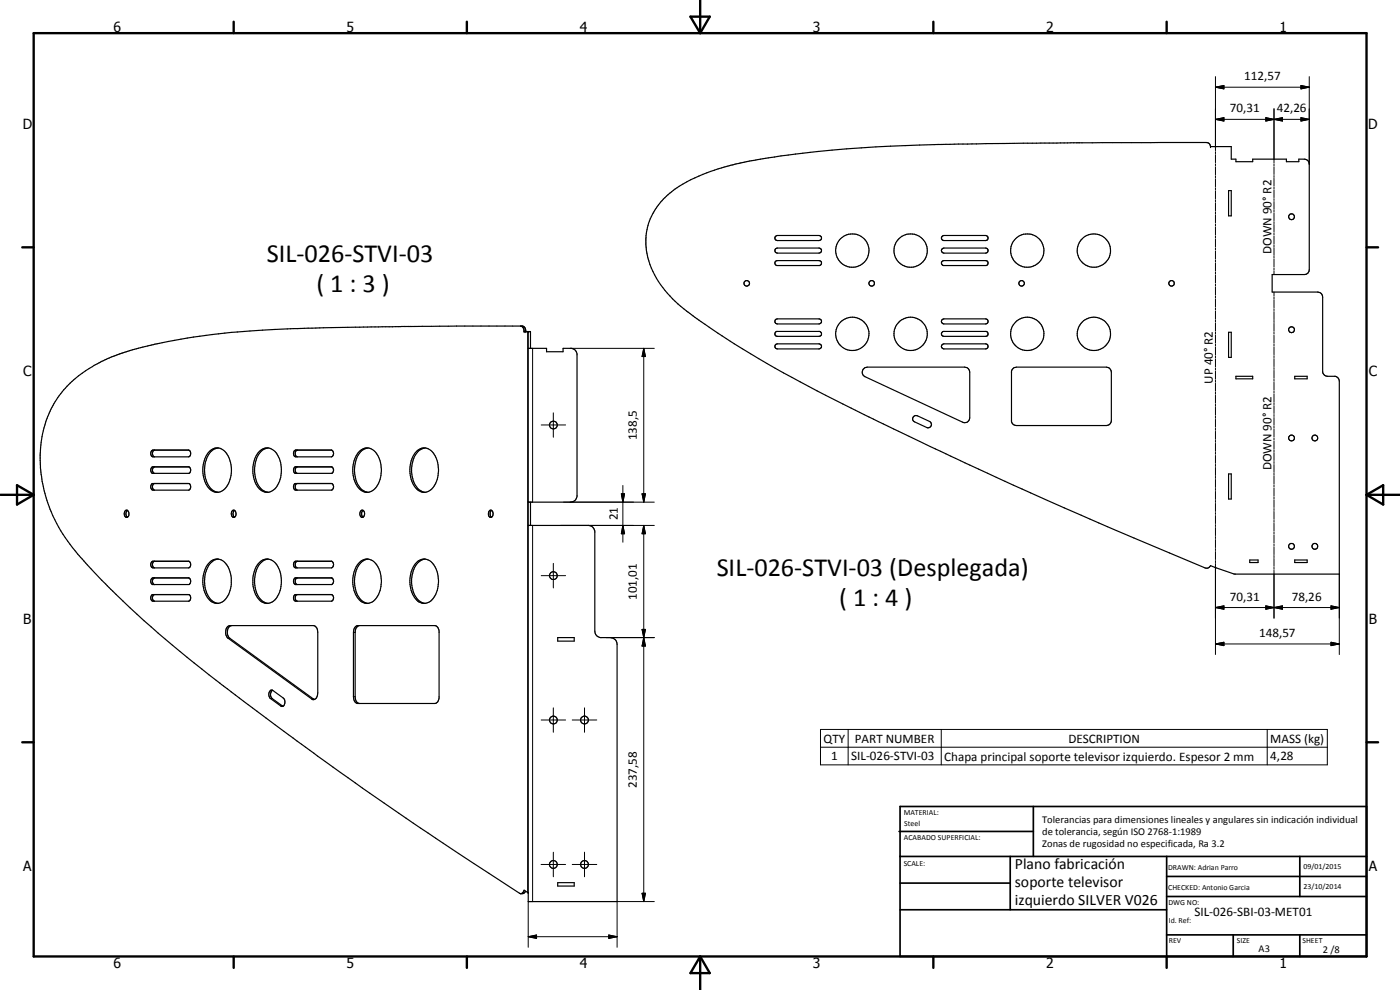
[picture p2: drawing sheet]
<svg xmlns="http://www.w3.org/2000/svg" width="420mm" height="297mm" viewBox="0 0 420 297" stroke-linecap="round" stroke-linejoin="round" font-family="sans-serif">
<g fill="none" stroke="#000" stroke-width=".35">
<path d="M199.1 59.7l.9-.9a39.7 39.7 0 0 1 16.6-8.4l8.4-2.1 11.5-1.8a392.6 392.6 0 0 1 47.4-3.2l37.5-.5h40.6l.9 .3 .4 .9h6.2v3.8h1.4v.7h5.1v-.7h10.1v.7h3.7v-.7l2.2 .1 .5 .3 .4 1.1v31.6a1.45 1.45 0 0 1-1.5 1.5h-9.6v5.2h13.6a1.45 1.45 0 0 1 1.5 1.6v22.5l.9 1.1 3.2 .2 .7 .5 .2 .9v57.9h-31.4l-7.2-2.6-.7 .7h-1l-26.6-11.2a1397.6 1397.6 0 0 1-97.3-46 252.5 252.5 0 0 1-30.2-18.8 31 31 0 0 1-13.2-17.8 17.9 17.9 0 0 1 4.8-16.9zM368.7 57.2h.8v7.6h-.8zM232.7 70.9l.6-.2h12.5a.76 .76 0 0 1 .8 .7 .76 .76 0 0 1-.8 .8l-12.9-.1a.71 .71 0 0 1-.2-1.2zM232.7 74.7l.6-.3h12.5a.76 .76 0 0 1 .8 .8 .76 .76 0 0 1-.8 .7h-12.5a.77 .77 0 0 1-.7-.4 .77 .77 0 0 1 .1-.8zM232.7 78.4l.6-.2h12.5a.75 .75 0 0 1 .8 .6 .75 .75 0 0 1-.6 .9h-12.9a.78 .78 0 0 1-.4-1.3zM282.6 78.5l.7-.3h12.5a.76 .76 0 0 1 .7 .7 .76 .76 0 0 1-.5 .8h-12.9l-.5-.6zM282.6 74.8l.7-.4h12.5a.76 .76 0 0 1 .7 .8 .76 .76 0 0 1-.7 .7h-12.5l-.7-.3zM282.9 70.8l12.9-.1a.76 .76 0 0 1 .7 .7 .76 .76 0 0 1-.7 .8h-12.5a.76 .76 0 0 1-.7-.6 .76 .76 0 0 1 .3-.8zM156.4 97.8l.6 .5 .3 1.2h1.9v5M157.8 99.5l-.3-1.2-.6-.5-36.3 .2-23.5 .3a260.3 260.3 0 0 0-50.3 4.9l-7 1.7-3.7 1.2a39.9 39.9 0 0 0-17.4 11.4 33.2 33.2 0 0 0-5.7 28.4 46.7 46.7 0 0 0 12.7 23 348 348 0 0 0 47.4 41.5l22.2 16.5 13.5 9.6 22 15 25.3 16.6a1.15 1.15 0 0 0 1.6-.7M158.5 99.5v171h26.7v-77.2a2 2 0 0 0-2-2h-3a1.98 1.98 0 0 1-1.7-1.9v-30.1a1.98 1.98 0 0 0-2-1.7h-18M232.7 95.9l.6-.2h12.5a.76 .76 0 0 1 .8 .7 .76 .76 0 0 1-.8 .8h-12.5a.79 .79 0 0 1-.7-.5 .79 .79 0 0 1 .1-.8z"/>
<path d="M232.7 99.7l.4-.3h12.9a.75 .75 0 0 1 .6 .9 .75 .75 0 0 1-.8 .6h-12.5l-.6-.3zM282.8 95.9l.5-.2h12.5a.76 .76 0 0 1 .7 .7 .76 .76 0 0 1-.7 .8h-12.5a.76 .76 0 0 1-.7-.5 .76 .76 0 0 1 .2-.8zM282.9 99.5l13.1-.1a.76 .76 0 0 1 .5 .9 .76 .76 0 0 1-.7 .6h-12.5a.75 .75 0 0 1-.7-.5 .75 .75 0 0 1 .3-.9zM368.7 99.7h.8v7.5h-.8zM158.5 104.5h5.5v1h5v-1h2.5l1.3 .7 .4 1v42.8a1.98 1.98 0 0 1-2 1.7h-12.7M232.7 103.4l.6-.2h12.5a.76 .76 0 0 1 .8 .7 .76 .76 0 0 1-.8 .8h-12.5a.77 .77 0 0 1-.7-.5 .77 .77 0 0 1 .1-.8zM259 110.8l.4-.4 .9-.2h29.2a1.52 1.52 0 0 1 1.5 1.5v13.6a1.49 1.49 0 0 1-2.1 1.4l-29.3-13.7a1.51 1.51 0 0 1-.6-2.2zM282.9 103.3l12.9-.1a.77 .77 0 0 1 .7 .7 .77 .77 0 0 1-.7 .8h-12.5a.75 .75 0 0 1-.7-.6 .75 .75 0 0 1 .3-.8zM304 110.6l1-.4h27.1a1.6 1.6 0 0 1 1.4 1.5v14.5a1.52 1.52 0 0 1-1.4 1.5h-27.1l-.8-.3-.6-.9v-15.1zM370.9 112.9h5.1v.8h-5.1zM388.6 112.9h3.7v.8h-3.7zM45.6 135.2l11-.2a1.12 1.12 0 0 1 .6 1.1 1.12 1.12 0 0 1-.6 1h-10.7a1.18 1.18 0 0 1-.3-1.9z"/>
<path d="M46.4 135a1.12 1.12 0 0 0-.7 1.1 1.12 1.12 0 0 0 .7 1M62.9 135.4a3.3 3.3 0 0 1 5.5 1.3 8.9 8.9 0 0 1-1.3 10.3 3.5 3.5 0 0 1-5.4-2.1 9.1 9.1 0 0 1 1.2-9.5zM65.4 134.4a4.8 4.8 0 0 0-3.7 4.2 8.2 8.2 0 0 0 2.5 8.7l1.2 .4M77.8 135.4a3.3 3.3 0 0 1 5.6 1.3 8.9 8.9 0 0 1-1.3 10.3 3.5 3.5 0 0 1-5.4-2.1 10.2 10.2 0 0 1-.4-6.6l.6-1.6zM80.4 134.4a5.5 5.5 0 0 0-3.9 5.4 7.3 7.3 0 0 0 2.7 7.5l1.2 .4M88.3 135.3l.4-.3h10.8a1.12 1.12 0 0 1 .6 1.1 1.12 1.12 0 0 1-.6 1h-10.8a1.19 1.19 0 0 1-.4-1.8zM89.2 135a1.12 1.12 0 0 0-.6 1.1 1.12 1.12 0 0 0 .6 1M107.9 135.4a3.3 3.3 0 0 1 5.5 1.3 9.1 9.1 0 0 1-1.3 10.3 3.3 3.3 0 0 1-5.2-1.6 9.1 9.1 0 0 1 1-10zM110.4 134.4a5 5 0 0 0-3.8 4.8 8.6 8.6 0 0 0 2.3 7.9l1.5 .6M125 135.4a3.3 3.3 0 0 1 5.5 1.3 9.1 9.1 0 0 1-1.2 10.3 3.3 3.3 0 0 1-5.2-1.6 9.1 9.1 0 0 1 .9-10zM127.5 134.4a5.6 5.6 0 0 0-3.9 5.4 7.9 7.9 0 0 0 2.4 7.3l1.5 .6M274.1 125.1l.5-.4 .7 .1 3.7 1.6a1 1 0 0 1 .4 1.4 1 1 0 0 1-1.3 .5l-3.8-1.9-.4-.5z"/>
<path d="M38.3 153.2a1.32 1.32 0 0 0 0 2M38.3 153.2a1.02 1.02 0 0 0-1.1 .6 1.02 1.02 0 0 0 .3 1.1l.2 .3h.6M38.3 153.2l.3 .5 .1 .8-.4 .7M45.5 145.3l.3-.2h11a1.17 1.17 0 0 1-.2 2h-10.7a1.17 1.17 0 0 1-.4-1.8zM45.6 140.2l11.2-.1a1.24 1.24 0 0 1 0 1.9h-11a1.23 1.23 0 0 1-.2-1.8zM46.3 140.1a1.18 1.18 0 0 0 0 1.9M46.3 145.1a1.15 1.15 0 0 0 .1 2M69.8 153.2l.2-.1a1.11 1.11 0 0 1 .9 1 1.11 1.11 0 0 1-.8 1.1 1.32 1.32 0 0 1-.3-2zM70.4 153.2a1.33 1.33 0 0 0 0 2M88.3 145.3l.3-.2h11a1.15 1.15 0 0 1-.1 2h-10.8a1.17 1.17 0 0 1-.4-1.8zM88.4 140.2l11.2-.1a1.18 1.18 0 0 1 0 1.9h-11a1.23 1.23 0 0 1-.2-1.8zM89.1 140.1a1.18 1.18 0 0 0 0 1.9"/>
<path d="M89.1 145.1a1.15 1.15 0 0 0 .1 2M108.2 153.3l.2-.1a.96 .96 0 0 1 1 .4 .96 .96 0 0 1-.1 1.1l-.1 .2a.72 .72 0 0 1-.9 .2 .72 .72 0 0 1-.3-.9zM109 153.2l-.4 .4a1.36 1.36 0 0 0 .4 1.6M147 153.2a1.02 1.02 0 0 1 1 .6 1.02 1.02 0 0 1-.2 1.1l-.3 .3a1.09 1.09 0 0 1-1-.8 1.09 1.09 0 0 1 .5-1.2zM147.5 153.2l-.3 .4a1.36 1.36 0 0 0 .3 1.6M159.2 150.7v6.9M368.7 142.2h.8v7.5h-.8zM45.6 168.5l11.2-.1a1.17 1.17 0 0 1-.2 2h-10.7a1.13 1.13 0 0 1-.3-1.9zM45.6 173.5l11.2-.1a1.29 1.29 0 0 1 0 2h-11a1.24 1.24 0 0 1-.2-1.9zM45.6 178.5l11-.1a1.09 1.09 0 0 1 .6 1 1.09 1.09 0 0 1-.6 1h-10.7a1.16 1.16 0 0 1-.3-1.9zM46.3 173.4a1.22 1.22 0 0 0 0 2M46.3 168.4a1.15 1.15 0 0 0 .1 2"/>
<path d="M46.4 178.4a1.09 1.09 0 0 0-.7 1 1.09 1.09 0 0 0 .7 1M65.4 167.7a5.2 5.2 0 0 0-3.9 4.8 8.1 8.1 0 0 0 2.7 8.1l.8 .4M77.8 168.8a3.3 3.3 0 0 1 5.6 1.2 9 9 0 0 1-1.3 10.3 3.4 3.4 0 0 1-5.2-1.6l-.2-.4a9.7 9.7 0 0 1-.6-6.1l.8-2.2zM80.4 167.7a5.2 5.2 0 0 0-3.8 4.8 7.4 7.4 0 0 0 3 8.3l.8 .2M88.3 168.7l.3-.3h11a1.15 1.15 0 0 1-.1 2h-10.8a1.16 1.16 0 0 1-.4-1.7zM88.4 178.5l11.1-.1a1.09 1.09 0 0 1 .6 1 1.09 1.09 0 0 1-.6 1h-10.8a1.16 1.16 0 0 1-.3-1.9zM88.4 173.5l11.2-.1a1.22 1.22 0 0 1 0 2h-11a1.28 1.28 0 0 1-.2-1.9zM89.1 168.4a1.15 1.15 0 0 0 .1 2M89.1 173.4a1.22 1.22 0 0 0 0 2M89.2 178.4a1.09 1.09 0 0 0-.6 1 1.09 1.09 0 0 0 .6 1M107.9 168.8a3.3 3.3 0 0 1 5.5 1.3 8.7 8.7 0 0 1-1.7 10.5 3.4 3.4 0 0 1-4.8-1.9 9.1 9.1 0 0 1 1-9.9zM110.4 167.7a5.6 5.6 0 0 0-3.9 5.4 7.3 7.3 0 0 0 3.1 7.7l.8 .2"/>
<path d="M127.5 167.7a5.2 5.2 0 0 0-3.8 4.8 7.5 7.5 0 0 0 3.1 8.3l.4 .2M375.1 168h2.5v.8h-2.5zM388.6 168h3.7v.8h-3.7zM65.4 181a4.5 4.5 0 0 1-4.2-3.8 8.5 8.5 0 0 1 2.4-9 3.4 3.4 0 0 1 4.8 1.8l.3 .5a9.6 9.6 0 0 1 .5 6.1 5 5 0 0 1-4 4.5M68.4 188l.6-.3h25.1a1.81 1.81 0 0 1 1.3 2v18.2a1.51 1.51 0 0 1-1.6 1.9l-25.3-18.3a2.58 2.58 0 0 1-.1-3.5zM69.5 187.7a2.27 2.27 0 0 0-.5 3.8l25.3 18.3M106.7 188l.6-.3 23.7 .1 .5 .6 .3 1v20a1.57 1.57 0 0 1-1.3 1.7h-23.2a1.74 1.74 0 0 1-1.2-2.1v-19.3l.1-1zM107.9 187.7a1.83 1.83 0 0 0-1.3 2v19.3a1.83 1.83 0 0 0 1.3 2.1M127.5 181a4.7 4.7 0 0 1-4.2-4.4 8.4 8.4 0 0 1 2.4-8.4 3.6 3.6 0 0 1 5.1 2.3 8.7 8.7 0 0 1-1.9 10.1l-1.6 .5M167.4 191.3h4.9v1.1h-4.9zM81.2 207.1h.5l3.3 2.3a1.65 1.65 0 0 1-.2 2.6l-.5-.2-3.1-2.2a1.73 1.73 0 0 1 0-2.5zM81.8 207.1a1.6 1.6 0 0 0-.1 2.5l3.2 2.3"/>
<path d="M158.4 267.8l-1.1-.7-.3 .7-.6 .3M158.4 267.8l.1 .1M158.5 267.9v.1M167.4 264.8h4.9v1.1h-4.9z"/>
<circle cx="255.8" cy="75.2" r="5"/>
<circle cx="273.3" cy="75.2" r="5"/>
<circle cx="308.3" cy="75.2" r="5"/>
<circle cx="328.3" cy="75.2" r="5"/>
<circle cx="387.6" cy="65" r=".87"/>
<circle cx="224.1" cy="85" r=".83"/>
<circle cx="261.6" cy="85" r=".83"/>
<circle cx="306.6" cy="85" r=".82"/>
<circle cx="351.6" cy="85" r=".84"/>
<circle cx="387.6" cy="98.9" r=".89"/>
<circle cx="255.8" cy="100.2" r="5"/>
<circle cx="273.3" cy="100.2" r="5"/>
<circle cx="308.3" cy="100.2" r="5"/>
<circle cx="328.3" cy="100.2" r="5"/>
<circle cx="166.1" cy="127.5" r="1.16"/>
<circle cx="387.6" cy="131.4" r=".87"/>
<circle cx="394.6" cy="131.4" r=".89"/>
<circle cx="166.1" cy="172.7" r="1.18"/>
<circle cx="387.6" cy="163.9" r=".87"/>
<circle cx="394.6" cy="163.9" r=".88"/>
<circle cx="166.1" cy="216" r="1.17"/>
<circle cx="175.4" cy="216" r="1.17"/>
<circle cx="166.1" cy="259.4" r="1.17"/>
<circle cx="175.4" cy="259.4" r="1.17"/>
</g>
<g fill="#000">
<circle cx="363.3" cy="44" r=".18"/>
<circle cx="157.3" cy="99.5" r=".18"/>
<circle cx="157.8" cy="99.5" r=".18"/>
<circle cx="158.5" cy="99.5" r=".18"/>
</g>
<g fill="none" stroke="#000" stroke-width=".3">
<path d="M364.8 35.8l2.5-.5v1zM364.8 26.2l2.5-.5v1zM364.8 23v22.2M364.8 35.8h28.1M364.8 26.2h28.1M379.9 35.3l2.4 .5-2.4 .5zM382.3 35.8l2.6-.5v1zM382.3 32.6v16.3M390.4 35.3l2.5 .5-2.5 .5zM390.4 25.7l2.5 .5-2.5 .5zM392.9 23v26.3M364.8 45.5v.6"/>
<path d="M364.8 46.4v2.4M364.8 49.1v.6M364.8 50v2.5M364.8 52.7v.6M364.8 53.6v2.4M364.8 56.3v.6M364.8 57.2v2.4M364.8 59.9v.6M382.3 49.2v.6M382.3 50.1v2.3M382.3 52.7v.6M382.3 53.5v2.3"/>
<path d="M382.3 56.1v.6M382.3 57v2.3M382.3 59.6v.6M364.8 60.8v2.4M364.8 63.5v.7M364.8 64.4v2.4M364.8 67.2v.6M364.8 68.1v2.4M364.8 70.8v.6M364.8 71.7v2.4M364.8 74.4v.6M364.8 75.3v2.4"/>
<path d="M364.8 78v.6M364.8 78.9v2.4M382.3 60.5v2.3M382.3 63v.6M382.3 63.9v2.3M382.3 66.5v.6M382.3 67.4v2.3M382.3 70v.5M382.3 70.9v2.3M382.3 73.4v.6M382.3 74.3v2.3M382.3 76.9v.6"/>
<path d="M382.3 77.8v2.3M157.3 99.5h.5M158.9 99.5h-.5v168.3M364.8 81.6v.6M364.8 82.5v2.4M364.8 85.2v.6M364.8 86.1v2.4M364.8 88.8v.6M364.8 89.7v2.4M364.8 92.4v.6M364.8 93.3v2.5M364.8 96v.6"/>
<path d="M364.8 96.9v2.5M364.8 99.7v.5M382.3 80.4v.5M382.3 81.2v1.2M382.3 87.6v1.2M382.3 89.1v.6M382.3 90v2.3M382.3 92.6v.6M382.3 93.5v2.4M382.3 96.1v.7M382.3 97v2.4M382.3 99.7v.5"/>
<path d="M159.8 104.5v46.2M171.2 104.5h25.2M193.2 104.5l.5 2.5h-1zM193.2 104.5v46.2M364.8 100.5v2.5M364.8 103.3v.5M364.8 104.1v2.5M364.8 106.8v.6M364.8 107.7v2.5M364.8 110.5v.5M364.8 111.4v2.4M364.8 114.1v.6"/>
<path d="M364.8 115v2.4M364.8 117.7v.6M364.8 118.6v2.4M382.3 100.6v2.3M382.3 103.2v.6M382.3 104.1v2.3M382.3 106.7v.6M382.3 107.6v2.4M382.3 110.3v.6M382.3 111.1v2.4M382.3 113.8v.6M382.3 114.7v2.3"/>
<path d="M382.3 117.3v.6M382.3 118.2v2.4M45.9 135h.5M88.7 135h.5M162.4 127.5h7.3M166.1 123.9v7.3M364.8 121.3v.6M364.8 122.2v2.4M364.8 124.9v.6M364.8 125.8v2.4M364.8 128.5v.6M364.8 129.4v2.4"/>
<path d="M364.8 132.1v.6M364.8 133v2.4M364.8 135.7v.6M364.8 136.7v2.3M364.8 139.3v.7M382.3 120.8v.6M382.3 121.7v2.4M382.3 124.4v.6M382.3 125.3v2.3M382.3 127.9v.6M382.3 128.8v2.3M382.3 131.4v.6"/>
<path d="M382.3 132.3v2.4M382.3 135v.6M382.3 135.8v2.4M382.3 138.5v.6M382.3 139.4v2.3M45.9 140.1h.5M45.9 145.1h.5M88.7 140.1h.5M88.7 145.1h.5M159.8 157.6v112.9M168.2 157.6h28.2M169.2 150.7h27.2"/>
<path d="M186.5 148.2h.9l-.5 2.5zM186.9 157.6l.5 2.5h-.9zM186.9 145.7v17M192.7 148.2h1l-.5 2.5zM193.2 157.6l.5 2.5h-1zM193.2 157.6v112.9M364.8 140.3v2.4M364.8 142.9v.7M364.8 143.8v2.5M364.8 146.6v.6M364.8 147.4v2.5M364.8 150.2v.5"/>
<path d="M364.8 151v2.5M364.8 153.8v.5M364.8 154.7v2.4M364.8 157.4v.6M364.8 158.3v2.4M382.3 142v.6M382.3 142.9v2.3M382.3 145.5v.6M382.3 146.4v2.4M382.3 149.1v.5M382.3 149.9v2.4M382.3 152.6v.6"/>
<path d="M382.3 153.5v2.3M382.3 156.1v.6M382.3 157v2.3M382.3 159.6v.6M45.9 173.4h.5M45.9 178.4h.5M45.9 168.4h.5M88.7 173.4h.5M88.7 178.4h.5M88.7 168.4h.5M162.4 172.7h7.3M166.1 169v7.4"/>
<path d="M364.8 161v.6M364.8 161.9v2.4M364.8 164.6v.6M364.8 165.5v2.4M364.8 168.2v.6M364.8 169.1v27.3M382.3 160.5v2.4M382.3 163.2v.5M382.3 164v2.4M382.3 166.7v.6M382.3 167.6v2.3M382.3 170.2v.6"/>
<path d="M382.3 171.1v14.4M401.9 172.3v24.1M68.5 191.5h.5M106.1 189.7h.5M181.9 191.3h14.5M192.7 188.8h1l-.5 2.5zM193.2 191.3l.5 2.5h-1zM364.8 182.3l2.5-.5v1zM364.8 193.2l2.5-.5v1zM364.8 182.3h37.1M364.8 193.2h37.1M379.9 181.8l2.4 .5-2.4 .5z"/>
<path d="M382.3 182.3l2.6-.5v1zM399.4 181.8l2.5 .5-2.5 .5zM399.4 192.7l2.5 .5-2.5 .5zM81.2 209.6h.5M84.3 211.8h.5M93.5 209.7h.6M106.1 209h.5M162.4 216h7.3M166.1 212.4v7.3M171.7 216h7.4M175.4 212.4v7.3M246.2 218.9h152.1v10.6h-152.1z"/>
<path d="M254.5 218.9v10.6M282.5 218.9v10.6M380.3 218.9v10.6M246.2 224.2h152.1M162.4 259.4h7.3M166.1 255.7v7.4M171.7 259.4h7.4M175.4 255.7v7.4M158.5 270.5v13.7M192.7 268h1l-.5 2.5zM196.4 270.5h-11.2v13.7M158.5 281.1l2.5-.6v1.1z"/>
<path d="M158.5 281.1h26.7M182.7 280.5l2.5 .6-2.5 .5z"/>
</g>
<g fill="none" stroke="#000" stroke-width=".71">
<path d="M10.1 9.9h400v277.1h-400zM70.1 6.5v3.4M140.1 6.5v3.4M207.2 5h5.8l-2.9 4.9zM210.1 0v9.9M280.1 6.5v3.4M350.1 6.5v3.4M6.7 74.2h3.4M410.1 74.2h3.5M.1 148.5h10M5.1 145.6l5 2.9-5 2.9zM410.1 148.5h10"/>
<path d="M410.1 148.5l5-2.9v5.8zM6.7 222.7h3.4M410.1 222.7h3.5M70.1 287v3.4M140.1 287v3.4M210.1 287v10M210.1 287l2.9 5h-5.8zM280.1 287v3.4M350.1 287v3.4"/>
</g>
<g fill="none" stroke="#000" stroke-width=".51">
<path d="M269.8 249.5h40.3M270.1 242h140v45h-140zM270.1 257h140M303.2 257v16M310.1 242v15M350.1 257v30M390.1 257v12M270.1 265h33.1M270.1 273h80M350.1 269h60M350.1 263h60M350.1 280.5h60"/>
<path d="M370.1 280.5v6.5M390.1 280.5v6.5"/>
</g>
<g fill="#000">
<path d="M364.8 35.8l2.5-.5v1zM364.8 26.2l2.5-.5v1zM379.9 35.3l2.4 .5-2.4 .5zM382.3 35.8l2.6-.5v1zM390.4 35.3l2.5 .5-2.5 .5zM390.4 25.7l2.5 .5-2.5 .5zM193.2 104.5l.5 2.5h-1zM186.5 148.2h.9l-.5 2.5zM192.7 148.2h1l-.5 2.5zM186.9 157.6l.5 2.5h-.9zM193.2 157.6l.5 2.5h-1zM192.7 188.8h1l-.5 2.5z"/>
<path d="M193.2 191.3l.5 2.5h-1zM364.8 182.3l2.5-.5v1zM364.8 193.2l2.5-.5v1zM379.9 181.8l2.4 .5-2.4 .5zM382.3 182.3l2.6-.5v1zM399.4 181.8l2.5 .5-2.5 .5zM399.4 192.7l2.5 .5-2.5 .5zM192.7 268h1l-.5 2.5zM158.5 281.1l2.5-.6v1.1zM182.7 280.5l2.5 .6-2.5 .5z"/>
</g>
<g font-size="7.9">
<text x="80.1" y="78.5">SIL-026-STVI-03</text>
<text x="95" y="87.5">( 1 : 3 )</text>
<text x="215.1" y="172.8">SIL-026-STVI-03 (Desplegada)</text>
<text x="251.8" y="181.7">( 1 : 4 )</text>
</g>
<g font-size="4.7">
<text x="304.6" y="260.8">Plano fabricación</text>
<text x="304.6" y="266.2">soporte televisor</text>
<text x="304.6" y="271.6">izquierdo SILVER V026</text>
</g>
<g font-size="4.2">
<text x="34" y="9.6">6</text>
<text x="104" y="9.6">5</text>
<text x="174" y="9.6">4</text>
<text x="244" y="9.6">3</text>
<text x="314" y="9.6">2</text>
<text x="384" y="9.6">1</text>
<text x="6.8" y="38.7">D</text>
<text x="410.6" y="38.7">D</text>
<text x="7" y="112.9">C</text>
<text x="410.8" y="112.9">C</text>
<text x="7" y="187.1">B</text>
<text x="410.8" y="187.1">B</text>
<text x="7" y="261.4">A</text>
<text x="410.8" y="261.4">A</text>
<text x="34" y="290.4">6</text>
<text x="104" y="290.4">5</text>
<text x="174" y="290.4">4</text>
<text x="244" y="290.4">3</text>
<text x="314" y="290.4">2</text>
<text x="384" y="290.4">1</text>
</g>
<g font-size="3.9">
<text x="373.4" y="24.1">112,57</text>
<text x="369.1" y="33.7">70,31</text>
<text x="383.1" y="33.7">42,26</text>
<text x="381.6" y="76.2" transform="rotate(-90 381.6 76.2)">DOWN 90° R2</text>
<text x="364" y="115.1" transform="rotate(-90 364 115.1)">UP 40° R2</text>
<text x="191.1" y="132.1" transform="rotate(-90 191.1 132.1)">138,5</text>
<text x="381.6" y="141.1" transform="rotate(-90 381.6 141.1)">DOWN 90° R2</text>
<text x="185.5" y="156.2" transform="rotate(-90 185.5 156.2)">21</text>
<text x="191.1" y="180" transform="rotate(-90 191.1 180)">101,01</text>
<text x="369.1" y="180.2">70,31</text>
<text x="387.7" y="180.2">78,26</text>
<text x="377.9" y="191.1">148,57</text>
<text x="247.1" y="222.8">QTY</text>
<text x="256.5" y="222.8">PART NUMBER</text>
<text x="320.7" y="222.8">DESCRIPTION</text>
<text x="381.2" y="222.9">MASS (kg)</text>
<text x="249.4" y="228.1">1</text>
<text x="255.5" y="228.1">SIL-026-STVI-03</text>
<text x="283.4" y="228.2">Chapa principal soporte televisor izquierdo. Espesor 2 mm</text>
<text x="381.2" y="228.1">4,28</text>
<text x="191.1" y="236.4" transform="rotate(-90 191.1 236.4)">237,58</text>
<text x="358.5" y="275">SIL-026-SBI-03-MET01</text>
</g>
<g font-size="3.1">
<text x="312.7" y="246.8">Tolerancias para dimensiones lineales y angulares sin indicación individual</text>
<text x="312.7" y="250.4">de tolerancia, según ISO 2768-1:1989</text>
<text x="312.7" y="254">Zonas de rugosidad no especificada, Ra 3.2</text>
<text x="377.7" y="285.6">A3</text>
<text x="397" y="285.9">2 /8</text>
</g>
<g font-size="2.4">
<text x="271.2" y="244.4">MATERIAL:</text>
<text x="271.3" y="252">ACABADO SUPERFICIAL:</text>
<text x="271.4" y="247.9">Steel</text>
<text x="271.2" y="259.7">SCALE:</text>
<text x="350.6" y="261">DRAWN: Adrian Parro</text>
<text x="391.2" y="260.6">09/01/2015</text>
<text x="350.6" y="267">CHECKED: Antonio Garcia</text>
<text x="391.2" y="266.7">23/10/2014</text>
<text x="350.6" y="271.4">DWG NO:</text>
<text x="350.8" y="276.9">Id. Ref:</text>
<text x="350.8" y="282.8">REV</text>
<text x="371.2" y="282.9">SIZE</text>
<text x="390.9" y="282.9">SHEET</text>
</g>
</svg>
